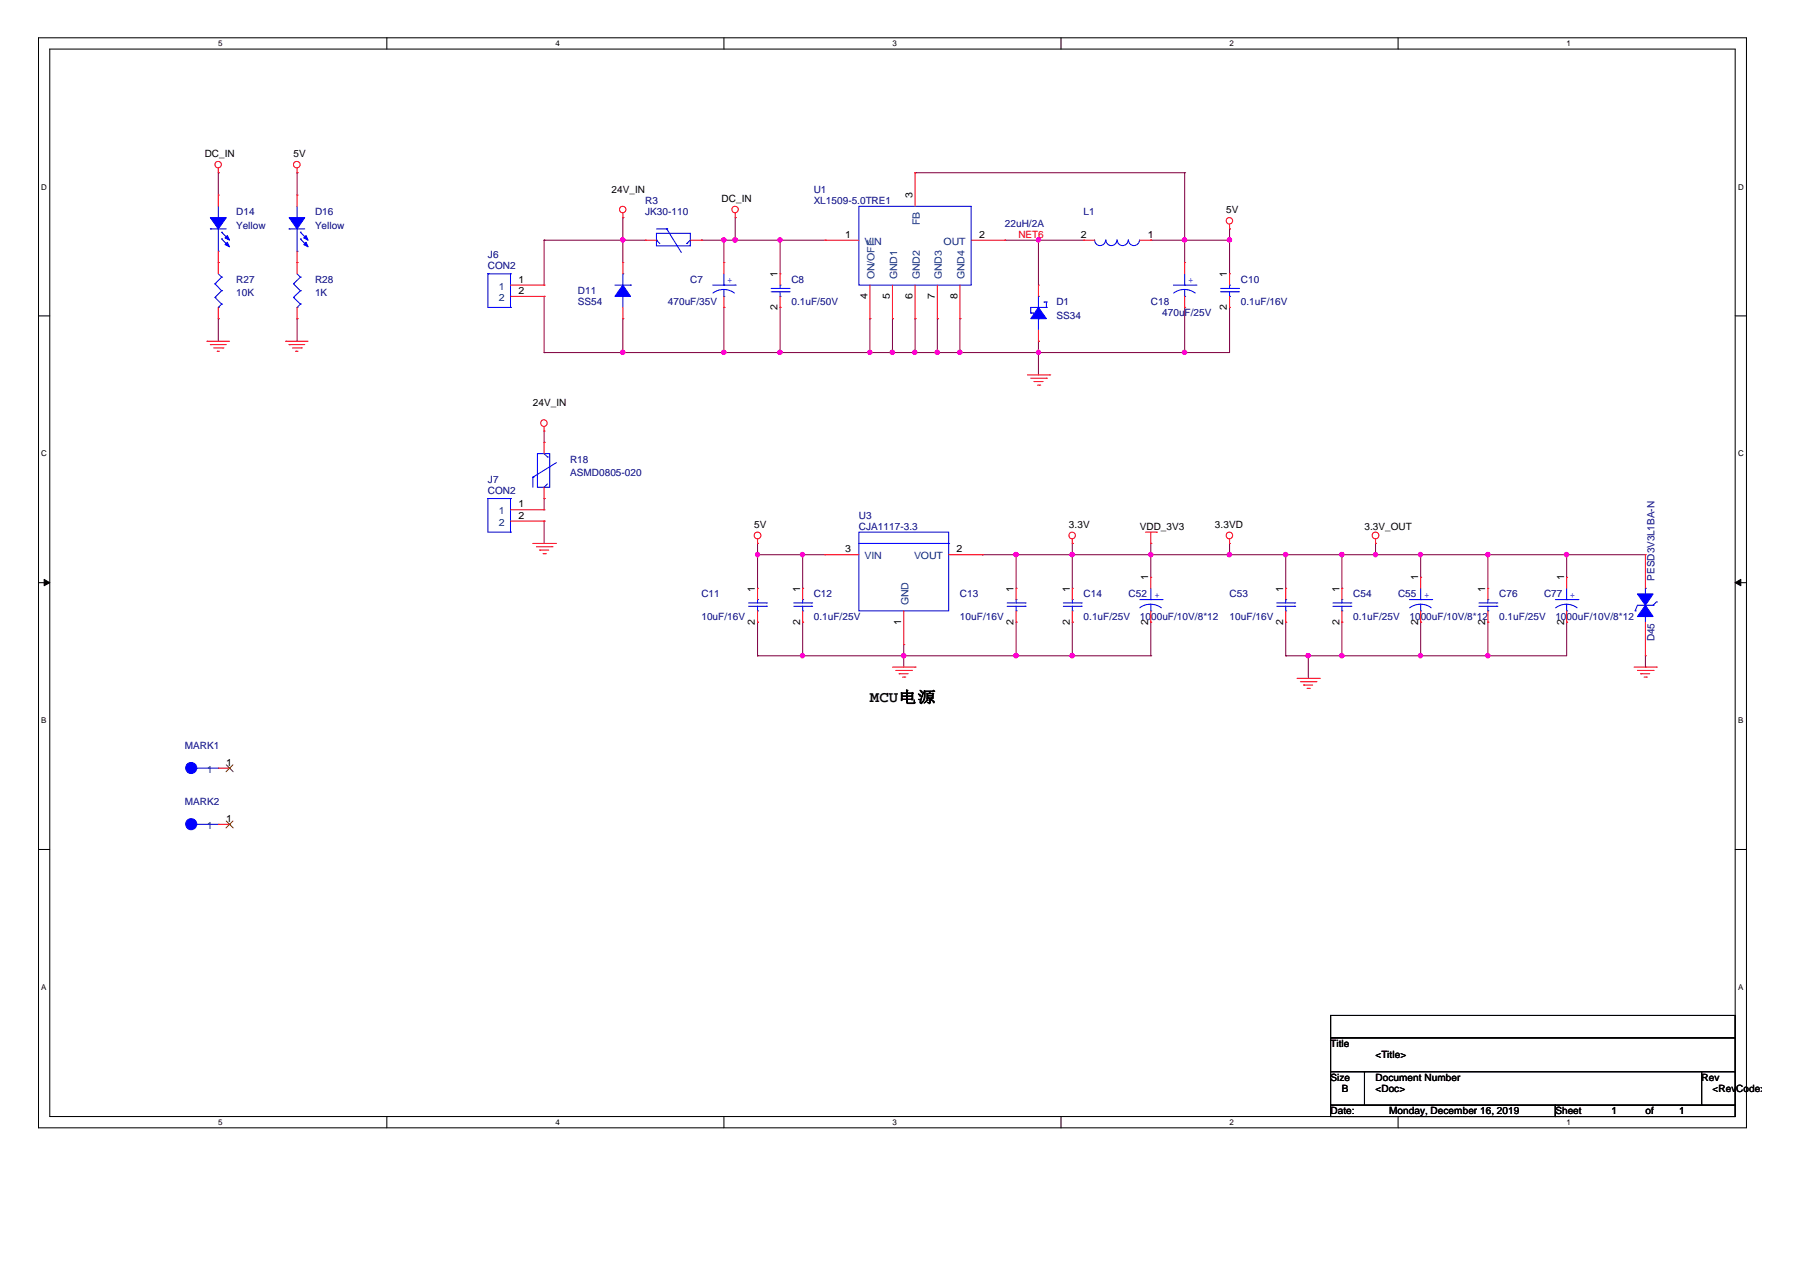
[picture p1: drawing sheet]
<svg xmlns="http://www.w3.org/2000/svg" width="297mm" height="210mm" viewBox="0 0 297 210" stroke-linecap="round" stroke-linejoin="round" font-family="sans-serif">
<path d="M6.3 6.2h281.9v179.9h-281.9zM8.2 8.1h278.1v176.1h-278.1z" fill="none" stroke="#000" stroke-width=".17"/>
<g fill="#fff">
<path d="M36 6.4h.7v1.5h-.7z"/>
<path d="M36 184.5h.7v1.4h-.7z"/>
</g>
<path d="M63.8 6.2v1.9M63.8 184.2v1.9" fill="none" stroke="#000" stroke-width=".17"/>
<g fill="#fff">
<path d="M91.7 6.4h.7v1.5h-.7z"/>
<path d="M91.7 184.5h.7v1.4h-.7z"/>
</g>
<path d="M119.5 6.2v1.9M119.5 184.2v1.9" fill="none" stroke="#000" stroke-width=".17"/>
<g fill="#fff">
<path d="M147.3 6.4h.7v1.5h-.7z"/>
<path d="M147.3 184.5h.7v1.4h-.7z"/>
</g>
<path d="M175.1 6.2v1.9M175.1 184.2v1.9" fill="none" stroke="#000" stroke-width=".17"/>
<g fill="#fff">
<path d="M202.9 6.4h.7v1.5h-.7z"/>
<path d="M202.9 184.5h.7v1.4h-.7z"/>
</g>
<path d="M230.7 6.2v1.9M230.7 184.2v1.9" fill="none" stroke="#000" stroke-width=".17"/>
<g fill="#fff">
<path d="M258.5 6.4h.7v1.5h-.7z"/>
<path d="M258.5 184.5h.7v1.4h-.7z"/>
<path d="M6.8 30.1h.9v1.5h-.9z"/>
<path d="M286.8 30.1h.9v1.5h-.9z"/>
<path d="M6.8 74.1h.9v1.5h-.9z"/>
<path d="M286.8 74.1h.9v1.5h-.9z"/>
</g>
<path d="M6.3 52.1h1.9M286.3 52.1h1.9" fill="none" stroke="#000" stroke-width=".17"/>
<g fill="#fff">
<path d="M6.8 118.2h.9v1.4h-.9z"/>
<path d="M286.8 118.2h.9v1.4h-.9z"/>
</g>
<path d="M6.3 96.2h1.9M286.3 96.2h1.9" fill="none" stroke="#000" stroke-width=".17"/>
<g fill="#000" stroke="#000" stroke-width=".17">
<path d="M7.3 95.6l.9 .6-.9 .5z" fill-rule="evenodd"/>
<path d="M286.3 96.2l1-.6v1.1z" fill-rule="evenodd"/>
</g>
<g fill="#fff">
<path d="M6.8 162.2h.8v1.5h-.8z"/>
<path d="M286.8 162.2h.8v1.5h-.8z"/>
</g>
<path d="M6.3 140.2h1.9M286.3 140.2h1.9M219.6 167.6h66.7v3.7h-66.7zM219.6 171.3h66.7v5.5h-66.7zM219.6 176.8h5.6v5.6h-5.6zM225.2 176.8h55.6v5.6h-55.6zM280.8 176.8h5.5v5.6h-5.5zM219.6 182.4h37.1v1.8h-37.1zM256.7 182.4h29.6v1.8h-29.6z" fill="none" stroke="#000" stroke-width=".17"/>
<g fill="none" stroke="#800040" stroke-width=".17">
<path d="M36 28.5h.1M36 28.5v3.7M49 28.5h.1M49 28.5v3.7M89.8 39.6h.1M89.8 39.6h16.7M89.8 39.6v7.4M102.8 39.6h.1M102.8 35.9h.1M102.8 35.9v7.4M115.7 39.6h.1M115.7 39.6h20.4"/>
<path d="M119.5 39.6h.1M119.5 39.6v3.7M121.3 35.9h.1M121.3 39.6h.1M121.3 35.9v3.7M128.7 39.6h.1M128.7 39.6v5.6M151 28.5h.1M151 28.5h44.5M165.8 39.6h.1M165.8 39.6h13M171.4 39.6h.1"/>
<path d="M171.4 39.6v7.4M189.9 39.6h.1M189.9 39.6h13M195.5 39.6h.1M195.5 28.5h.1M195.5 28.5v14.8M202.9 37.8h.1M202.9 39.6h.1M202.9 37.8v7.4M36 52.6h.1M36 52.6v3.7M49 52.6h.1"/>
<path d="M49 52.6v3.7M89.8 58.2h.1M89.8 48.9h.1M89.8 48.9v9.3M102.8 52.6h.1M102.8 58.2h.1M102.8 52.6v5.6M119.5 50.7h.1M119.5 58.2h.1M119.5 50.7v7.5M128.7 58.2h.1M128.7 50.7h.1"/>
<path d="M128.7 50.7v7.5M143.6 52.6h.1M143.6 58.2h.1M143.6 52.6v5.6M147.3 58.2h.1M147.3 52.6h.1M147.3 52.6v5.6M151 58.2h.1M151 52.6h.1M151 52.6v5.6M154.7 58.2h.1M154.7 52.6h.1"/>
<path d="M154.7 52.6v5.6M158.4 58.2h.1M158.4 52.6h.1M158.4 52.6v5.6M171.4 58.2h.1M171.4 56.3h.1M171.4 56.3v5.6M195.5 58.2h.1M195.5 50.7h.1M195.5 50.7v7.5M202.9 50.7h.1M202.9 50.7v7.5h-113.1"/>
<path d="M89.8 73h.1M89.8 71.1v1.9M89.8 86h.1M89.8 82.3h.1M89.8 82.3v1.8M89.8 86v3.7M125 89.7h.1M125 91.5h.1M125 89.7v7.4M125 91.5h11.1M132.5 91.5h.1M132.5 91.5v5.6"/>
<path d="M162.1 91.5h.1M162.1 91.5h109.4M167.7 91.5h.1M167.7 91.5v5.6M177 91.5h.1M177 89.7h.1M177 89.7v7.4M189.9 91.5h.1M189.9 89.7h.1M189.9 89.7v5.6M202.9 91.5h.1M202.9 89.7v1.8"/>
<path d="M212.2 91.5h.1M212.2 91.5v5.6M221.4 91.5h.1M221.4 91.5v5.6M227 91.5h.1M227 89.7h.1M227 89.7v1.8M234.4 91.5h.1M234.4 91.5v3.8M245.5 91.5h.1M245.5 91.5v5.6M258.5 91.5h.1"/>
<path d="M258.5 91.5v3.8M125 102.7h.1M125 108.2h.1M125 102.7v5.5M125 108.2h64.9M132.5 102.7h.1M132.5 108.2h.1M132.5 102.7v5.5M149.1 108.2h.1M149.1 106.4h.1M149.1 106.4v3.7M167.7 102.7h.1"/>
<path d="M167.7 108.2h.1M167.7 102.7v5.5M177 102.7h.1M177 108.2h.1M177 102.7v5.5M189.9 108.2h.1M189.9 102.7v5.5M212.2 102.7h.1M212.2 108.2h.1M212.2 102.7v5.5M215.9 108.2h.1M215.9 108.2v3.7"/>
<path d="M221.4 102.7h.1M221.4 108.2h.1M221.4 102.7v5.5M234.4 102.7h.1M234.4 108.2h.1M234.4 102.7v5.5M245.5 102.7h.1M245.5 108.2h.1M245.5 102.7v5.5M258.5 102.7h.1M258.5 102.7v5.5h-46.3M271.5 110.1h.1"/>
<path d="M271.5 108.2v1.9"/>
</g>
<g fill="#f0f" stroke="#f0f" stroke-width=".17">
<circle cx="102.8" cy="39.6" r=".36"/>
<circle cx="143.5" cy="58.1" r=".34"/>
<circle cx="128.7" cy="58.1" r=".36"/>
<circle cx="128.7" cy="39.6" r=".36"/>
<circle cx="171.4" cy="39.6" r=".34"/>
<circle cx="202.9" cy="39.6" r=".36"/>
<circle cx="151" cy="58.1" r=".34"/>
<circle cx="147.3" cy="58.1" r=".36"/>
<circle cx="154.7" cy="58.1" r=".36"/>
<circle cx="195.5" cy="58.1" r=".36"/>
<circle cx="171.4" cy="58.1" r=".34"/>
<circle cx="158.4" cy="58.1" r=".36"/>
<circle cx="195.5" cy="39.6" r=".36"/>
<circle cx="119.4" cy="58.1" r=".36"/>
<circle cx="102.8" cy="58.1" r=".36"/>
<circle cx="176.9" cy="91.5" r=".37"/>
<circle cx="132.4" cy="91.5" r=".35"/>
<circle cx="125" cy="91.5" r=".35"/>
<circle cx="132.4" cy="108.2" r=".35"/>
<circle cx="167.7" cy="108.2" r=".37"/>
<circle cx="149.1" cy="108.2" r=".37"/>
<circle cx="167.7" cy="91.5" r=".37"/>
<circle cx="121.3" cy="39.6" r=".36"/>
<circle cx="119.4" cy="39.6" r=".36"/>
<circle cx="189.9" cy="91.5" r=".35"/>
<circle cx="176.9" cy="108.2" r=".37"/>
<circle cx="221.4" cy="91.5" r=".37"/>
<circle cx="212.1" cy="91.5" r=".37"/>
<circle cx="215.8" cy="108.2" r=".35"/>
<circle cx="227" cy="91.5" r=".35"/>
<circle cx="234.4" cy="108.2" r=".35"/>
<circle cx="221.4" cy="108.2" r=".37"/>
<circle cx="202.9" cy="91.5" r=".37"/>
<circle cx="245.5" cy="108.2" r=".35"/>
<circle cx="258.5" cy="91.5" r=".37"/>
<circle cx="245.5" cy="91.5" r=".35"/>
<circle cx="234.4" cy="91.5" r=".35"/>
</g>
<g fill="none" stroke="#f00" stroke-width=".17">
<path d="M36 28.5h.1M36 32.2h.1M36 27.7v.8M36 32.2v1.9M49 28.5h.1M49 32.2h.1M49 27.7v.8M49 32.2v1.9M102.8 35.9h.1M102.8 35.2v.7M106.5 39.6h.1M106.5 39.6h1.8"/>
<path d="M113.9 39.6h1.8M115.7 39.6h.1M121.3 35.9h.1M121.3 35.2v.7M136.1 39.6h.1M136.1 39.6h5.6M151 28.5h.1M151 28.5v5.6M160.3 39.6h5.5M165.8 39.6h.1M178.8 39.6h.1M178.8 39.6h1.8"/>
<path d="M188.1 39.6h1.8M189.9 39.6h.1M202.9 37.8h.1M202.9 37v.8M34.2 56.3h.1M34.2 56.3h3.7M34.7 56.9h.1M34.7 56.9h2.6M35.3 57.4h1.5M35.9 58h.1M35.9 58h.3M36 43.3h.1"/>
<path d="M36 52.6h.1M36 41.5v3.7M36 50.7v1.9M36.8 57.4h.1M47.2 56.3h.1M47.2 56.3h3.6M47.7 56.9h.1M47.7 56.9h2.6M48.3 57.4h1.4M48.8 58h.1M48.8 58h.4M49 43.3h.1"/>
<path d="M49 52.6h.1M49 41.5v3.7M49 50.7v1.9M49.7 57.4h.1M84.2 47h5.6M84.2 48.9h5.6M89.8 47h.1M89.8 48.9h.1M102.8 52.6h.1M102.8 43.3h.1M102.8 43.3v1.9M102.8 50.7v1.9"/>
<path d="M119.5 43.3h.1M119.5 50.7h.1M119.5 43.3v1.9M119.5 48.9v1.8M128.7 45.2h.1M128.7 50.7h.1M128.7 45.2v1.8M128.7 48.9v1.8M143.6 52.6h.1M143.6 47v5.6M147.3 52.6h.1M147.3 47v5.6"/>
<path d="M151 52.6h.1M151 47v5.6M154.7 52.6h.1M154.7 47v5.6M158.4 52.6h.1M158.4 47v5.6M171.4 56.3h.1M171.4 47h.1M171.4 47v1.9M171.4 54.5v1.8M195.5 43.3h.1M195.5 50.7h.1"/>
<path d="M195.5 43.3v1.9M195.5 48.9v1.8M202.9 45.2h.1M202.9 50.7h.1M202.9 45.2v1.8M202.9 48.9v1.8M89.8 71.1h.1M89.8 73h.1M89.8 70.4v.7M89.8 73v1.9M169.5 61.9h3.7M170.1 62.4h2.6"/>
<path d="M170.6 63h.1M170.6 63h1.5M171.2 63.6h.4M171.6 63.6h.1M172.7 62.4h.1M173.2 61.9h.1M84.2 84.1h5.6M84.2 86h5.6M87.9 89.7h3.8M88.5 90.2h2.6M89.1 90.8h.1M89.1 90.8h1.5"/>
<path d="M89.6 91.4h.4M89.8 82.3h.1M89.8 84.1h.1M89.8 86h.1M89.8 80.4v1.9M90 91.4h.1M91.1 90.2h.1M91.7 89.7h.1M125 89.7h.1M125 97.1h.1M125 89v.7M125 97.1v1.8"/>
<path d="M132.5 97.1h.1M132.5 97.1v1.8M136.1 91.5h.1M136.1 91.5h5.6M156.5 91.5h5.6M162.1 91.5h.1M167.7 97.1h.1M167.7 97.1v1.8M177 89.7h.1M177 97.1h.1M177 89v.7M177 97.1v1.8"/>
<path d="M189 87.8h1.8M189.9 89.7h.1M189.9 95.3h.1M189.9 87.8v1.9M189.9 95.3v1.8M190.8 87.8h.1M202.9 89.7h.1M202.9 89v.7M212.2 97.1h.1M212.2 97.1v1.8M221.4 97.1h.1M221.4 97.1v1.8"/>
<path d="M227 89.7h.1M227 89v.7M234.4 95.3h.1M234.4 95.3v1.8M245.5 97.1h.1M245.5 97.1v1.8M258.5 95.3h.1M258.5 95.3v1.8M271.5 91.5h.1M271.5 91.5v5.6M125 102.7h.1M125 100.8v1.9"/>
<path d="M132.5 102.7h.1M132.5 100.8v1.9M147.3 110.1h3.7M147.8 110.6h2.6M148.4 111.2h.1M148.4 111.2h1.5M148.9 111.7h.4M149.1 106.4h.1M149.1 100.8v5.6M149.3 111.7h.1M150.4 110.6h.1M151 110.1h.1"/>
<path d="M167.7 102.7h.1M167.7 100.8v1.9M177 102.7h.1M177 100.8v1.9M189.9 102.7h.1M189.9 100.8v1.9M212.2 102.7h.1M212.2 100.8v1.9M214 111.9h3.7M214.6 112.5h2.6M215.1 113h.1M215.1 113h1.5"/>
<path d="M215.7 113.6h.4M216.1 113.6h.1M217.2 112.5h.1M217.7 111.9h.1M221.4 102.7h.1M221.4 100.8v1.9M234.4 102.7h.1M234.4 100.8v1.9M245.5 102.7h.1M245.5 100.8v1.9M258.5 102.7h.1M258.5 100.8v1.9"/>
<path d="M269.7 110.1h3.6M270.2 110.6h2.6M270.8 111.2h.1M270.8 111.2h1.4M271.3 111.7h.4M271.5 108.2h.1M271.5 102.7v5.5M271.7 111.7h.1M272.8 110.6h.1M273.3 110.1h.1M36 136h1.9M36 126.8h1.9"/>
<path d="M37.9 136h.1M37.9 126.8h.1"/>
<circle cx="36" cy="27.2" r=".54"/>
<circle cx="49" cy="27.2" r=".55"/>
<circle cx="102.8" cy="34.6" r=".54"/>
<circle cx="121.3" cy="34.6" r=".54"/>
<circle cx="202.9" cy="36.4" r=".54"/>
<circle cx="89.7" cy="69.8" r=".55"/>
<circle cx="125" cy="88.4" r=".56"/>
<circle cx="176.9" cy="88.4" r=".55"/>
<circle cx="202.9" cy="88.4" r=".55"/>
<circle cx="227" cy="88.4" r=".56"/>
</g>
<g fill="none" stroke="#00f" stroke-width=".17">
<path d="M34.7 37.8h.1M34.7 37.8h2.6M36 35.9h.1M36 34.1v1.8M36 37.8v3.7M36.6 38.3h.1M36.6 39.4h.1M36.6 38.3l1.1 1.1M36.6 39.4l1.1 1.2M47.7 37.8h.1M47.7 37.8h2.6M49 35.9h.1"/>
<path d="M49 34.1v1.8M49 37.8v3.7M49.6 38.3h.1M49.6 39.4h.1M49.6 38.3l1.1 1.1M49.6 39.4l1.1 1.2M108.3 38.5h5.6v2.1h-5.6zM108.3 39.6h.1M108.3 39.6l.6 .6M108.3 37.8h1.7M110 37.8h.1M110 37.8l2.4 3.9"/>
<path d="M113.9 39.6l-.6 .6M141.7 34.1h18.6v12.9h-18.6zM180.6 39.6a.91 .91 0 0 0 .9 .9 .91 .91 0 0 0 1-.9M182.5 39.6a.91 .91 0 0 0 .9 .9 .91 .91 0 0 0 .9-.9M184.4 39.6a.91 .91 0 0 0 .9 .9 .91 .91 0 0 0 .9-.9M186.2 39.6a.91 .91 0 0 0 .9 .9 .91 .91 0 0 0 .9-.9M35.5 46.8h.1M35.5 49.1h.1M35.5 46.8l1.1 1.2M35.5 49.1l1.1 1.1M36 50.7h.1M36 41.5h.1"/>
<path d="M36 45.2l.6 .5M36.6 45.7h.1M36.6 48h.1M36.6 50.2h.1M36.6 45.7l-1.1 1.1M36.6 48l-1.1 1.1M36.6 50.2l-.6 .5M48.4 46.8h.1M48.4 49.1h.1M48.4 46.8l1.2 1.2M48.4 49.1l1.2 1.1M49 41.5h.1"/>
<path d="M49 50.7h.1M49 45.2l.6 .5M49.6 45.7h.1M49.6 48h.1M49.6 50.2h.1M49.6 45.7l-1.2 1.1M49.6 48l-1.2 1.1M49.6 50.2l-.6 .5M80.5 45.2h.1M80.5 45.2v5.5h3.7M80.5 45.2h3.7M84.2 50.7h.1"/>
<path d="M84.2 45.2h.1M84.2 45.2v5.5M101.5 47h2.6M102.8 48.9h.1M102.8 45.2h.1M102.8 45.2v1.8M102.8 48.9v1.8M104.1 47h.1M113.3 40.2h.1M117.6 47h3.7M117.6 48.4a2.96 2.96 0 0 1 3.6 0M119.5 48.9h.1"/>
<path d="M119.5 47h.1M119.5 45.2v1.8M119.5 47.8v1.1M121.3 47h.1M127.3 47.6h2.9M127.3 48.1h2.9M128.7 48.9h.1M128.7 47h.1M128.7 47v.6M128.7 48.1v.8M130.2 47.6h.1M130.2 48.1h.1"/>
<path d="M170.1 51.7h.1M170.1 51.7h.4M170.5 51.7h.1M171.4 52.6h.1M171.4 48.9h.1M171.4 48.9v1.8M171.4 52.6v1.9M172.3 49.8h.1M172.3 49.8h.4M172.7 50.7h.1M172.7 49.8h.1M172.7 50.7h-2.6v1"/>
<path d="M172.7 49.8v.9M193.6 47h3.8M193.7 48.4a2.96 2.96 0 0 1 3.5 0M195.5 48.9h.1M195.5 47h.1M195.5 45.2v1.8M195.5 47.8v1.1M197.4 47h.1M201.4 47.6h3M201.4 48.1h3M202.9 48.9h.1M202.9 47h.1"/>
<path d="M202.9 47v.6M202.9 48.1v.8M204.4 47.6h.1M204.4 48.1h.1M87.9 78.8h.1M87.9 78.8v1.6M88.7 74.9h2v5.5h-2zM89.8 74.9l.5 .5M90.3 75.4h.1M90.3 79.9l-.5 .5M91.8 76.3l-3.9 2.5M80.5 82.3h.1"/>
<path d="M80.5 82.3v5.5h3.7M80.5 82.3h3.7M84.2 87.8h.1M84.2 82.3h.1M84.2 82.3v5.5M89.8 80.4h.1M123.5 99.5h3M125 98.9h.1M125 98.9v.6M126.5 99.5h.1M131 99.5h2.9M132.5 98.9h.1"/>
<path d="M132.5 98.9v.6M133.9 99.5h.1M141.7 87.8h14.8v13h-14.8zM141.7 89.7h14.8M156.5 89.7h.1M166.2 99.5h3M167.7 98.9h.1M167.7 98.9v.6M169.2 99.5h.1M175.5 99.5h2.9M177 98.9h.1M177 98.9v.6"/>
<path d="M178.4 99.5h.1M188.1 98.9h3.7M189.9 98.9h.1M189.9 97.1v1.8M189.9 99.7v1.1M191.8 98.9h.1M210.7 99.5h3M212.2 98.9h.1M212.2 98.9v.6M213.7 99.5h.1M220 99.5h2.9M221.4 98.9h.1"/>
<path d="M221.4 98.9v.6M222.9 99.5h.1M232.6 98.9h3.7M234.4 98.9h.1M234.4 97.1v1.8M234.4 99.7v1.1M236.3 98.9h.1M244.1 99.5h2.9M245.5 98.9h.1M245.5 98.9v.6M247 99.5h.1M256.7 98.9h3.7"/>
<path d="M258.5 98.9h.1M258.5 97.1v1.8M258.5 99.7v1.1M260.4 98.9h.1M271.5 97.1h.1M271.5 97.1v.9M272.8 99.9h.1M272.8 99.9h-2.6l-.4 .9M273.3 99.3h.1M273.3 99.3l-.5 .6M123.5 100h3M125 100.8h.1"/>
<path d="M125 100v.8M126.5 100h.1M131 100h2.9M132.5 100.8h.1M132.5 100v.8M133.9 100h.1M166.2 100h3M167.7 100.8h.1M167.7 100v.8M169.2 100h.1M175.5 100h2.9M177 100.8h.1"/>
<path d="M177 100v.8M178.4 100h.1M188.1 100.3a2.96 2.96 0 0 1 3.5 0M189.9 100.8h.1M210.7 100h3M212.2 100.8h.1M212.2 100v.8M213.7 100h.1M220 100h2.9M221.4 100.8h.1M221.4 100v.8M222.9 100h.1"/>
<path d="M232.6 100.3a2.96 2.96 0 0 1 3.6 0M234.4 100.8h.1M244.1 100h2.9M245.5 100.8h.1M245.5 100v.8M247 100h.1M256.7 100.3a2.96 2.96 0 0 1 3.6 0M258.5 100.8h.1M269.8 100.8h.1M271.5 101.7h.1M271.5 101.7v1M32.3 136h3.7"/>
<path d="M32.3 126.8h3.7M36 136h.1M36 126.8h.1"/>
</g>
<g fill="#00f" stroke="#00f" stroke-width=".17">
<path d="M47.7 35.9h2.6l-1.3 1.9z" fill-rule="evenodd"/>
<path d="M50.1 40.4l.4-.4 .3 .7z" fill-rule="evenodd"/>
<path d="M50.1 39.3l.4-.4 .3 .7z" fill-rule="evenodd"/>
<path d="M171.4 50.7l1.3 1.9h-2.6z" fill-rule="evenodd"/>
<path d="M34.7 35.9h2.6l-1.3 1.9z" fill-rule="evenodd"/>
<path d="M37.1 40.4l.4-.4 .4 .7z" fill-rule="evenodd"/>
<path d="M37.1 39.3l.4-.4 .4 .7z" fill-rule="evenodd"/>
<path d="M271.5 99.9l1.3 1.8h-2.6z" fill-rule="evenodd"/>
<path d="M270.2 98h2.6l-1.3 1.9z" fill-rule="evenodd"/>
<path d="M102.8 47l1.3 1.9h-2.6z" fill-rule="evenodd"/>
<circle cx="31.6" cy="136" r=".91"/>
<circle cx="31.6" cy="126.7" r=".91"/>
</g>
<path d="M37.3 135.5l1.2 1.1M37.3 126.2l1.2 1.2M38.4 135.5l-1.1 1.1M38.4 126.2l-1.1 1.2" fill="none" stroke="#804000" stroke-width=".17"/>
<text font-size="2.6" x="143.6" y="115.9">MCU电源</text>
<g font-size="1.7">
<text x="33.8" y="25.9">DC_IN</text>
<text x="48.4" y="25.9">5V</text>
<text x="100.9" y="31.8">24V_IN</text>
<text x="119.1" y="33.3">DC_IN</text>
<text x="150.6" y="32.7" transform="rotate(-90 150.6 32.7)">3</text>
<text x="202.4" y="35.2">5V</text>
<text x="139.4" y="39.2">1</text>
<text x="161.6" y="39.2">2</text>
<text x="178.4" y="39.2">2</text>
<text x="189.4" y="39.2">1</text>
<text x="85.6" y="46.6">1</text>
<text x="128.3" y="45.7" transform="rotate(-90 128.3 45.7)">1</text>
<text x="202.5" y="45.7" transform="rotate(-90 202.5 45.7)">1</text>
<text x="85.6" y="48.5">2</text>
<text x="128.3" y="51.2" transform="rotate(-90 128.3 51.2)">2</text>
<text x="143.1" y="49.3" transform="rotate(-90 143.1 49.3)">4</text>
<text x="146.9" y="49.3" transform="rotate(-90 146.9 49.3)">5</text>
<text x="150.6" y="49.3" transform="rotate(-90 150.6 49.3)">6</text>
<text x="154.3" y="49.3" transform="rotate(-90 154.3 49.3)">7</text>
<text x="158" y="49.3" transform="rotate(-90 158 49.3)">8</text>
<text x="202.5" y="51.2" transform="rotate(-90 202.5 51.2)">2</text>
<text x="87.9" y="67.1">24V_IN</text>
<text x="85.6" y="83.7">1</text>
<text x="85.6" y="85.6">2</text>
<text x="124.5" y="87.1">5V</text>
<text x="176.4" y="87.1">3.3V</text>
<text x="188.1" y="87.5">VDD_3V3</text>
<text x="200.5" y="87.1">3.3VD</text>
<text x="225.2" y="87.5">3.3V_OUT</text>
<text x="139.4" y="91.1">3</text>
<text x="157.9" y="91.1">2</text>
<text x="189.5" y="95.8" transform="rotate(-90 189.5 95.8)">1</text>
<text x="234" y="95.8" transform="rotate(-90 234 95.8)">1</text>
<text x="258.1" y="95.8" transform="rotate(-90 258.1 95.8)">1</text>
<text x="124.6" y="97.6" transform="rotate(-90 124.6 97.6)">1</text>
<text x="132" y="97.6" transform="rotate(-90 132 97.6)">1</text>
<text x="167.3" y="97.6" transform="rotate(-90 167.3 97.6)">1</text>
<text x="176.5" y="97.6" transform="rotate(-90 176.5 97.6)">1</text>
<text x="211.8" y="97.6" transform="rotate(-90 211.8 97.6)">1</text>
<text x="221" y="97.6" transform="rotate(-90 221 97.6)">1</text>
<text x="245.1" y="97.6" transform="rotate(-90 245.1 97.6)">1</text>
<text x="124.6" y="103.1" transform="rotate(-90 124.6 103.1)">2</text>
<text x="132" y="103.1" transform="rotate(-90 132 103.1)">2</text>
<text x="148.7" y="103.1" transform="rotate(-90 148.7 103.1)">1</text>
<text x="167.3" y="103.1" transform="rotate(-90 167.3 103.1)">2</text>
<text x="176.5" y="103.1" transform="rotate(-90 176.5 103.1)">2</text>
<text x="189.5" y="103.1" transform="rotate(-90 189.5 103.1)">2</text>
<text x="211.8" y="103.1" transform="rotate(-90 211.8 103.1)">2</text>
<text x="221" y="103.1" transform="rotate(-90 221 103.1)">2</text>
<text x="234" y="103.1" transform="rotate(-90 234 103.1)">2</text>
<text x="245.1" y="103.1" transform="rotate(-90 245.1 103.1)">2</text>
<text x="258.1" y="103.1" transform="rotate(-90 258.1 103.1)">2</text>
<text x="37.3" y="126.3">1</text>
<text x="37.3" y="135.6">1</text>
<text x="219.6" y="172.7">Title</text>
<text x="219.6" y="178.3">Size</text>
<text x="227" y="178.3">Document Number</text>
<text x="227" y="174.6">&lt;Title&gt;</text>
<text x="280.8" y="178.3">Rev</text>
<text x="219.6" y="183.9">Date:</text>
<text x="221.4" y="180.2">B</text>
<text x="227" y="180.2">&lt;Doc&gt;</text>
<text x="229.2" y="183.9">Monday, December 16, 2019</text>
<text x="256.7" y="183.9">Sheet</text>
<text x="265.9" y="183.9">1</text>
<text x="271.5" y="183.9">of</text>
<text x="277.1" y="183.9">1</text>
<text x="282.6" y="180.2">&lt;Rev</text>
<text x="286.5" y="180.2">Code&gt;</text>
</g>
<g font-size="1.7" fill="#000080">
<text x="39" y="35.5">D14</text>
<text x="52" y="35.5">D16</text>
<text x="106.5" y="33.7">R3</text>
<text x="106.5" y="35.5">JK30-110</text>
<text x="134.3" y="31.8">U1</text>
<text x="134.3" y="33.7">XL1509-5.0TRE1</text>
<text x="178.8" y="35.5">L1</text>
<text x="39" y="37.8">Yellow</text>
<text x="52" y="37.8">Yellow</text>
<text x="165.8" y="37.4">22uH/2A</text>
<text x="39" y="46.7">R27</text>
<text x="52" y="46.7">R28</text>
<text x="80.5" y="42.6">J6</text>
<text x="80.5" y="44.4">CON2</text>
<text x="113.9" y="46.7">C7</text>
<text x="130.6" y="46.7">C8</text>
<text x="204.8" y="46.7">C10</text>
<text x="39" y="48.9">10K</text>
<text x="52" y="48.9">1K</text>
<text x="95.4" y="48.5">D11</text>
<text x="95.4" y="50.4">SS54</text>
<text x="110.2" y="50.4">470uF/35V</text>
<text x="130.6" y="50.4">0.1uF/50V</text>
<text x="174.3" y="50.4">D1</text>
<text x="174.3" y="52.6">SS34</text>
<text x="189.9" y="50.4">C18</text>
<text x="191.8" y="52.2">470uF/25V</text>
<text x="204.8" y="50.4">0.1uF/16V</text>
<text x="94.1" y="76.3">R18</text>
<text x="80.5" y="79.7">J7</text>
<text x="80.5" y="81.5">CON2</text>
<text x="94.1" y="78.5">ASMD0805-020</text>
<text x="141.7" y="85.6">U3</text>
<text x="141.7" y="87.5">CJA1117-3.3</text>
<text x="273" y="95.8" transform="rotate(-90 273 95.8)">PESD3V3L1BA-N</text>
<text x="115.7" y="98.6">C11</text>
<text x="134.3" y="98.6">C12</text>
<text x="158.4" y="98.6">C13</text>
<text x="178.8" y="98.6">C14</text>
<text x="186.2" y="98.6">C52</text>
<text x="202.9" y="98.6">C53</text>
<text x="223.3" y="98.6">C54</text>
<text x="230.7" y="98.6">C55</text>
<text x="247.4" y="98.6">C76</text>
<text x="254.8" y="98.6">C77</text>
<text x="115.7" y="102.3">10uF/16V</text>
<text x="134.3" y="102.3">0.1uF/25V</text>
<text x="158.4" y="102.3">10uF/16V</text>
<text x="178.8" y="102.3">0.1uF/25V</text>
<text x="188.1" y="102.3">1000uF/10V/8*12</text>
<text x="202.9" y="102.3">10uF/16V</text>
<text x="223.3" y="102.3">0.1uF/25V</text>
<text x="232.6" y="102.3">1000uF/10V/8*12</text>
<text x="247.4" y="102.3">0.1uF/25V</text>
<text x="256.7" y="102.3">1000uF/10V/8*12</text>
<text x="273" y="105.8" transform="rotate(-90 273 105.8)">D45</text>
<text x="30.5" y="123.6">MARK1</text>
<text x="30.5" y="132.9">MARK2</text>
</g>
<g font-size="1.7" fill="#004080">
<text x="142.7" y="40.4">VIN</text>
<text x="151.8" y="37.2" transform="rotate(-90 151.8 37.2)">FB</text>
<text x="155.7" y="40.4">OUT</text>
<text x="82.3" y="47.8">1</text>
<text x="144.3" y="46.1" transform="rotate(-90 144.3 46.1)">ON/OFF</text>
<text x="148" y="46.1" transform="rotate(-90 148 46.1)">GND1</text>
<text x="151.8" y="46.1" transform="rotate(-90 151.8 46.1)">GND2</text>
<text x="155.4" y="46.1" transform="rotate(-90 155.4 46.1)">GND3</text>
<text x="159.2" y="46.1" transform="rotate(-90 159.2 46.1)">GND4</text>
<text x="82.3" y="49.7">2</text>
<text x="82.3" y="84.9">1</text>
<text x="82.3" y="86.8">2</text>
<text x="142.7" y="92.3">VIN</text>
<text x="150.8" y="92.3">VOUT</text>
<text x="149.9" y="99.9" transform="rotate(-90 149.9 99.9)">GND</text>
<text x="34.1" y="127.5">1</text>
<text x="34.1" y="136.8">1</text>
</g>
<text font-size="1.7" fill="#f00" x="168.1" y="39.3">NET6</text>
<g font-size="1.7" fill="#00f">
<text x="120" y="46.7">+</text>
<text x="196" y="46.7">+</text>
<text x="190.5" y="98.6">+</text>
<text x="235" y="98.6">+</text>
<text x="259.1" y="98.6">+</text>
</g>
<g font-size="1.3">
<text x="36" y="7.6">5</text>
<text x="91.7" y="7.6">4</text>
<text x="147.3" y="7.6">3</text>
<text x="202.9" y="7.6">2</text>
<text x="258.5" y="7.6">1</text>
<text x="6.8" y="31.3">D</text>
<text x="286.8" y="31.3">D</text>
<text x="6.8" y="75.3">C</text>
<text x="286.8" y="75.3">C</text>
<text x="6.8" y="119.4">B</text>
<text x="286.8" y="119.4">B</text>
<text x="6.8" y="163.4">A</text>
<text x="286.8" y="163.4">A</text>
<text x="36" y="185.6">5</text>
<text x="91.7" y="185.6">4</text>
<text x="147.3" y="185.6">3</text>
<text x="202.9" y="185.6">2</text>
<text x="258.5" y="185.6">1</text>
</g>
</svg>
